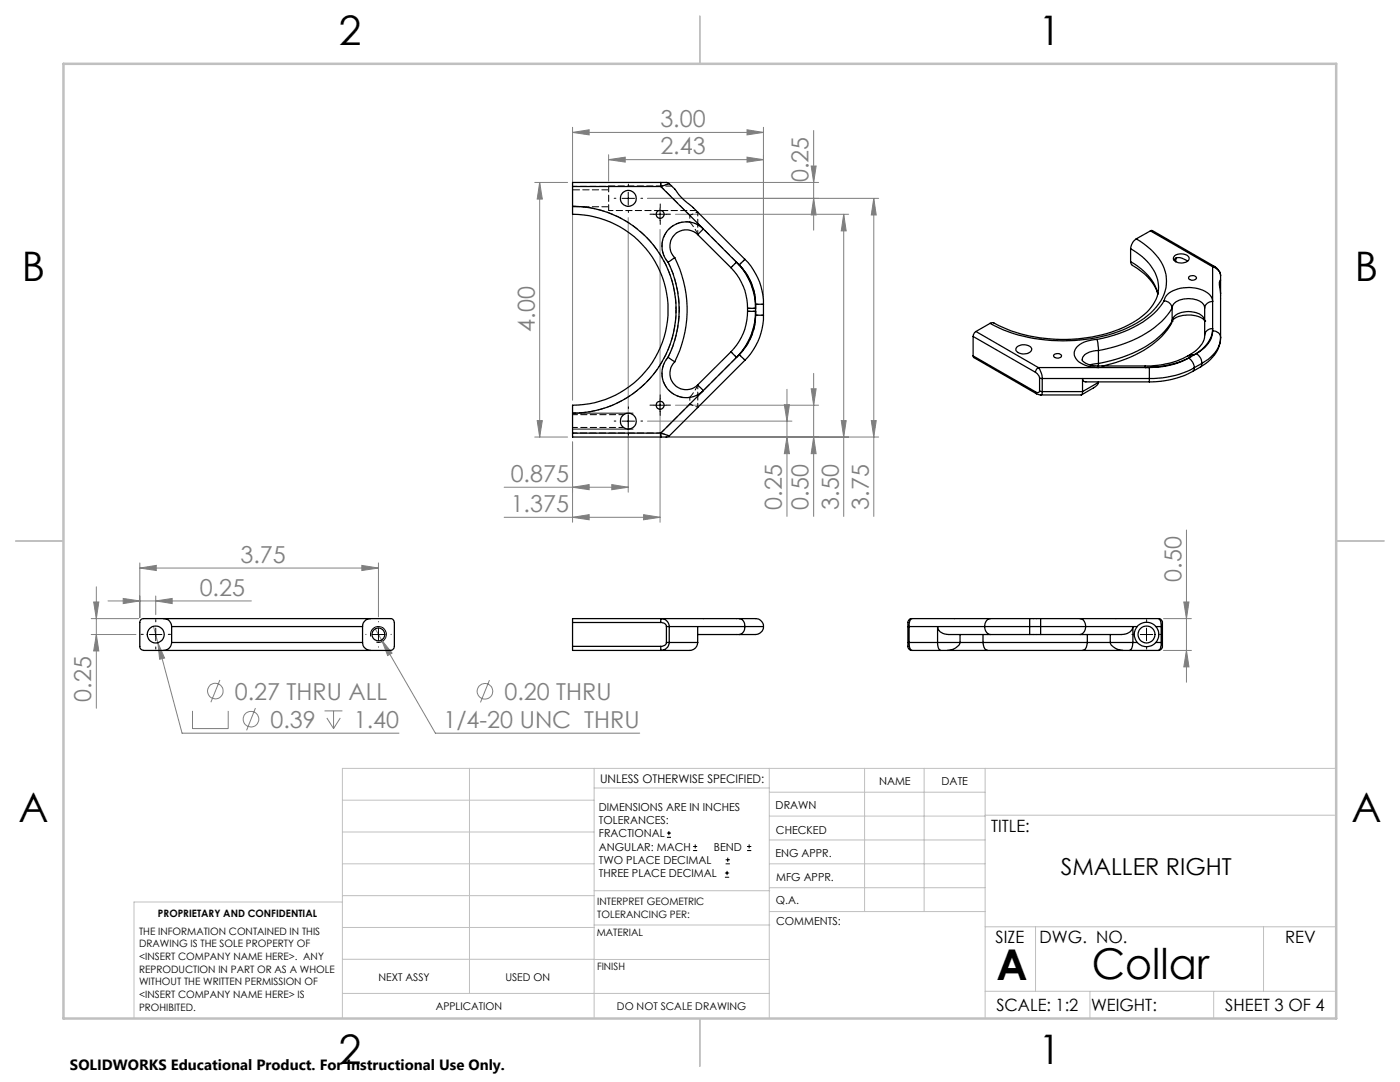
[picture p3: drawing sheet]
<svg xmlns="http://www.w3.org/2000/svg" width="279mm" height="216mm" viewBox="0 0 279 216" stroke-linecap="round" stroke-linejoin="round" font-family="sans-serif">
<g fill="none" stroke="#808080" stroke-width=".2">
<path d="M106.7 36.4h6.6M107.7 36.4l.5 3.3h-1zM107.7 36.4v50.8M114.3 26.4l3.3-.5v1zM114.3 25.4v54.5M114.3 26.4h38.1M121.5 31.9l3.3-.5v.9zM121.5 30.9v5.2M121.5 31.9h30.9M132.9 36.4h30.5M149.1 25.9l3.3 .5-3.3 .5zM149.1 31.4l3.3 .5-3.3 .4z"/>
<path d="M152.4 25.4v34.3M161.9 33.1h1l-.5 3.3zM162.4 39.6l.5 3.3h-1zM162.4 26v19.9M174.4 39.6l.5 3.3h-1zM174.4 39.6v63.4M175.4 39.6h-46.2M125.4 43.4v54.8M131.7 45.8v58.4M134.8 42.8h34.6M168.4 42.8l.5 3.3h-1zM168.4 42.8v60.2"/>
<path d="M157.1 77.7v25.3M161.9 77.6h1l-.5 3.3zM162.4 74.5v28.5M100.6 97.2h24.8M106.7 87.2h6.6M107.2 83.9h1l-.5 3.3zM114.3 97.2l3.3-.5v1zM114.3 88.2v16M122.1 96.7l3.3 .5-3.3 .5zM129.2 84h28.8M132.9 87.2h42.5M134.8 80.9h28.6"/>
<path d="M156.5 80.8h1.1l-.5 3.2zM157.1 87.2l.5 3.3h-1.1zM162.4 87.2l.5 3.3h-1zM167.9 83.9h1l-.5 3.3zM173.9 83.9h1l-.5 3.3zM19.2 117.1v24.2M21.6 119.9h28.6M24.6 119.4l3.3 .5-3.3 .5zM27.9 113.3l3.3-.5v1zM27.9 112.3v10.9M27.9 113.3h47.6M31.1 119.9l3.3-.5v1z"/>
<path d="M31.1 118.9v3.8M72.2 112.8l3.3 .5-3.3 .5zM75.5 112.3v10.8M100.6 103.2h31.1M114.3 103.2l3.3-.5v1zM128.4 102.7l3.3 .5-3.3 .5zM236.8 105.8v30.3M18.2 123.4h9.5M18.2 126.6h8.9M18.7 120.1h1l-.5 3.3zM19.2 126.6l.5 3.3h-1zM30.6 125l5.7 21.3h43.3"/>
<path d="M31.5 128.2l1.3 3.1-.9 .3zM43.9 135.7l-1.8 4.4M74.9 125.5l1.3 2.2M76.2 127.7l2 2.6-.8 .5zM76.2 127.7l10.7 18.6h40.8M97.7 135.7l-1.8 4.5M232.2 123.4h5.6M232.2 129.8h5.6M236.3 120.1h1l-.5 3.3zM236.8 129.8l.5 3.3h-1zM38.4 141.9v3.5h7.1v-3.5M51 141.3l-1.8 4.4"/>
<path d="M64.8 141.9h3.5M65.2 143.3l1.4 2.1M66.6 141.9v3.5M67.9 143.3l-1.3 2.1"/>
<circle cx="43" cy="137.9" r="1.55"/>
<circle cx="96.8" cy="137.9" r="1.56"/>
<circle cx="50.1" cy="143.5" r="1.55"/>
</g>
<g fill="none" stroke="#000" stroke-width=".2">
<path d="M124.1 39.6h2.5M125.4 38.3v2.6M130.5 42.8h2.5M131.7 41.5v2.5M131.7 79.6v2.5M114.3 82.4h12M114.3 85.6h12M124.1 84h2.5M125.4 82.8v2.5M130.5 80.9h2.5M29.8 126.6h2.5M31.1 125.3v2.5"/>
<path d="M74 127a1.59 1.59 0 0 1 1.4-2 1.59 1.59 0 0 1 1.7 1.7 1.59 1.59 0 0 1-2 1.4M74.3 126.6h2.5M75.5 125.3v2.5M227.6 126.6h2.4M228.8 125.3v2.5M133.1 167.1h.8M133.1 166.2h.8M133.5 165.8v.9M138.3 169.7h.8M138.3 168.9h.8M138.7 168.5v.8M144.7 175h.8"/>
<path d="M144.7 174.2h.8M144.8 172.4h.9M144.8 171.6h.9M145.1 173.8v.8M145.2 171.1v.9M149.1 169.7h.8M149.1 168.9h.8M149.5 168.5v.8"/>
</g>
<g fill="none" stroke="#000" stroke-width=".2" stroke-dasharray="15.2 1.3 1.3 1.3">
<path d="M122.9 39.6h-.3M125.4 37.1v-.4M127.9 39.6h.3M125.4 42.1v.3M130.5 42.7h-.8M131.8 41.5v-.8M131.8 44v.8M133 42.7h.8M131.8 79.6v-.8M122.9 84h-.3M125.4 81.5v-.3M125.4 86.5v.4"/>
<path d="M127.9 84h.3M130.5 80.8h-.8M131.8 82.1v.8M133 80.8h.8M28.6 126.6h-.4M31.1 124.1v-.5M31.1 129.1v.4M33.6 126.6h.4M73 126.6h.1M75.5 124.1h.1M75.5 129.1h.1M78 126.6h.1"/>
<path d="M226.3 126.6h-.4M228.8 124.1v-.5M228.8 129.1v.4M231.3 126.6h.5"/>
</g>
<g fill="none" stroke="#c0c0c0" stroke-width=".2">
<path d="M68.3 159.7h50.3M93.7 153.3v44.9M118.6 153.3v49.9M118.6 157.2h34.9M153.5 153.3v49.9M153.5 158.1h43.1M172.5 153.3v28.6M184.4 153.3v28.6M196.6 153.3v49.9M266.7 153.3h-198.4v49.9M68.3 178.7h50.3M68.3 172.4h50.3"/>
<path d="M68.3 166h50.3M68.3 180h-41.6v23.2M118.6 177.7h35M153.5 167.6h43.1M153.5 162.8h43.1M153.5 172.4h43.1M153.5 177.1h43.1M196.6 162.7h70.1M68.3 198.2h85.2M68.3 191.4l85.2 .1M68.3 185.1h50.3M118.6 184.6h35"/>
<path d="M153.6 181.9h43M196.6 197.8h70.1M196.6 184.9h70.1M206.7 184.9v12.9M217.5 197.8v5.4M242.2 197.8v5.4M252.2 184.9v12.9"/>
</g>
<path d="M139.7 3.2v9.5M3.1 107.9h9.6M266.7 107.9h9.5M139.7 203.2v9.6" fill="none" stroke="#c0c0c0" stroke-width=".25"/>
<path d="M12.7 12.7h254v190.5h-254z" fill="none" stroke="#c0c0c0" stroke-width=".5"/>
<g fill="#808080">
<path d="M149.1 31.4l3.3 .5-3.3 .4zM121.5 31.9l3.3-.5v.9z"/>
<path d="M114.3 26.4l3.3-.5v1zM149.1 25.9l3.3 .5-3.3 .5zM114.3 97.2l3.3-.5v1zM122.1 96.7l3.3 .5-3.3 .5zM114.3 103.2l3.3-.5v1zM128.4 102.7l3.3 .5-3.3 .5zM24.6 119.4l3.3 .5-3.3 .5zM31.1 119.9l3.3-.5v1zM27.9 113.3l3.3-.5v1zM72.2 112.8l3.3 .5-3.3 .5zM31.5 128.2l.4 3.4 .9-.3zM76.2 127.7l1.2 3.1 .8-.5z"/>
<path d="M162.4 87.2l.5 3.3h-1zM161.9 77.6h1l-.5 3.3zM157.1 87.2l.5 3.3h-1.1zM156.5 80.8h1.1l-.5 3.2zM167.9 83.9h1l-.5 3.3zM168.4 42.8l.5 3.3h-1zM173.9 83.9h1l-.5 3.3zM174.4 39.6l.5 3.3h-1z"/>
<path d="M161.9 33.1h1l-.5 3.3zM162.4 39.6l.5 3.3h-1zM107.7 36.4l.5 3.3h-1zM107.2 83.9h1l-.5 3.3zM236.3 120.1h1l-.5 3.3zM236.8 129.8l.5 3.3h-1zM18.7 120.1h1l-.5 3.3zM19.2 126.6l.5 3.3h-1z"/>
</g>
<g fill="none" stroke="#000" stroke-width=".25">
<path d="M114.3 37.2v4M114.3 37.2h17.6M131.9 36.4v.8M131.9 36.4h-17.6v.8M131.9 36.4h1.2l.5 .3M131.9 37.2l8.5 8.5M133.6 36.7l-1.7 .5M133.6 36.7l1.1 1a13.9 13.9 0 0 0 3.7 3.8l10.3 10.3M114.3 41.2a20.6 20.6 0 0 1 20.6 20.6 20.6 20.6 0 0 1-20.6 20.6M114.3 41.2v1.5a19.1 19.1 0 0 1 18.9 16.9 19.1 19.1 0 0 1-14.5 20.8l-2.2 .3-2.2 .2v1.5M133.3 52.3a21.4 21.4 0 0 1 0 19M134.7 51.4l-1.4 .9"/>
<path d="M134.7 51.4a23.1 23.1 0 0 1 0 20.8M139.2 46.8a3.2 3.2 0 0 0-4.5 0 3.2 3.2 0 0 0 0 4.6M139.2 46.8l6.7 6.6M140.4 45.7a4.8 4.8 0 0 0-6.8-.1 4.8 4.8 0 0 0-.3 6.7M140.4 45.7l-1.2 1.1M140.4 45.7l6.6 6.6M145.9 53.4a11.5 11.5 0 0 1 3.3 8.1M147 52.3l-1.1 1.1M147 52.3a12.8 12.8 0 0 1 3.8 9.2h-1.6M147 52.3l.5 .5M147.5 52.8a11.3 11.3 0 0 1 3.3 7.9M148.7 51.8l-1.2 1"/>
<path d="M148.7 51.8a12.6 12.6 0 0 1 3.7 8.9M225.6 49.6a9.7 9.7 0 0 1 5.6 7.5 7.2 7.2 0 0 1-3.4 6.1 26.6 26.6 0 0 1-17.1 4.5 30.3 30.3 0 0 1-12.7-3.3l-.4 .1M225.6 52.2l.2 .6a10.6 10.6 0 0 1 5.3 5.9M225.6 52.2a10.4 10.4 0 0 1 5.5 6.5M225.6 49.6v2.6M226.8 47.7a11.6 11.6 0 0 1 5.9 7.1 8.3 8.3 0 0 1-3 7.6 25.5 25.5 0 0 1-15.2 5.5 30.8 30.8 0 0 1-16.9-3.4M226.8 47.7a2.68 2.68 0 0 0-1.2 1.9M229.6 46.1l.4-.1 12.4 7.2M229.6 46.1l-2.8 1.6M229.6 46.1l12.4 7.1M234.3 51.9a1.5 1.5 0 0 1 2.2-.1l.5 .3M234.5 51a2.24 2.24 0 0 1 2.8 .3 1.02 1.02 0 0 1-1.2 1.2 1.63 1.63 0 0 1-1.9-1z"/>
<path d="M234.7 51.5l-.1 .7M237.2 55.3a.96 .96 0 0 1 1.6 .2 .92 .92 0 0 1-1.6-.1zM242 53.2a2.09 2.09 0 0 1 1.6 1.8M242 53.2v12.8M242.4 53.2a2.4 2.4 0 0 1 1.2 1.8M242.4 53.2h-.4M243.6 55.9l-.3 .5 .3 2.2v8.7M243.6 55.9v2.7M243.6 55v.9M133.3 71.3l1.4 .9M133.3 71.3a4.8 4.8 0 0 0 .3 6.7 4.8 4.8 0 0 0 6.8-.1l-1.2-1.1M134.7 72.2a3.2 3.2 0 0 0 0 4.6 3.2 3.2 0 0 0 4.5 0"/>
<path d="M145.9 70.2l-6.7 6.6M147.5 70.8l1.2 1.1M147.5 70.8l-15.6 15.6M148.7 71.9l-15.1 15.1M149.2 62.1h1.6a12.9 12.9 0 0 1-3.8 9.2l-1.1-1.1M149.2 62.1a11.3 11.3 0 0 1-3.3 8.1M149.2 61.5v.6M150.8 60.7h1.6M150.8 62.9h1.6M150.8 62.9a11.1 11.1 0 0 1-3.3 7.9M150.8 60.7v2.2M152.4 62.9a12.5 12.5 0 0 1-3.7 9"/>
<path d="M152.4 60.7v2.2M194.2 71l.2 .4 12.4 7.2M194.2 67.1l12.5 7.2M194.2 71l12.5 7.2M194.2 67.1v3.9M194.8 66.1l-.3 .3-.3 .7M194.8 66.1l12.4 7.2M197.6 64.5l-2.8 1.6M202.9 69.3a2.03 2.03 0 0 1 3 .3 1.84 1.84 0 0 1-2.9 .6l-.3-.3zM206.7 74.3l.7 .7 .1 .4M206.7 78.2l.1 .4M206.8 78.6l.9 .2"/>
<path d="M207.2 73.3a3.6 3.6 0 0 1 .8 2.2M207.2 73.3l-.4 .4-.1 .6M207.2 73.3h22.2M207.5 75.4l.5 .1M207.5 78a.45 .45 0 0 1-.4 .4 .45 .45 0 0 1-.4-.2M207.5 78l.5 .1M207.5 75.4v2.6M208 78.1v.5l-.3 .2M208 75.5h21.4M208 78.1h8M208 75.5v2.6M210.3 70.8a.96 .96 0 0 1 1.5 .2 .92 .92 0 0 1-1.5 0z"/>
<path d="M216 78.1v.4l-.2 .3h-8.1M218.9 67.7a5.2 5.2 0 0 0-4.3 1.9 2.18 2.18 0 0 0 1.4 3l1.5 .6 1.2 .1h.5v-.3M218.9 67.7l.3 2.3M219.2 70a3.2 3.2 0 0 0-3.2 1.6 .77 .77 0 0 0 .7 .9l1 .4 1.5 .1M219.2 76.3a1.43 1.43 0 0 1-1 1.1l-2.3 1.4M219.2 72.5v.5M219.2 72.5l-1.6 .3M219.2 73h9.4M219.2 70v2.5M219.2 76.2v.1M219.2 76.3l-3.2 1.8M229.4 73.3v2.2"/>
<path d="M229.4 76.2h-12.8l-.3-.1-.3-.6v2.6M229.4 75.5v.7M232.3 60a3.2 3.2 0 0 1 2.8-2.4 6.4 6.4 0 0 1 6.6 1.6l.3 .9a1.53 1.53 0 0 0-1.6 1.4M232.3 60a17.2 17.2 0 0 1-10 6.9l-3.4 .8M232.3 60a1.7 1.7 0 0 1 1.6 1.5M233.9 64.1a12.8 12.8 0 0 1-5.7 5.8 27.3 27.3 0 0 1-8.2 3.1M233.9 64.1a2.82 2.82 0 0 1 2.6-1.2 4.1 4.1 0 0 1 3.9 1.1v.1M233.9 64.1h.1M233.9 61.5a18.6 18.6 0 0 1-11.2 7.6l-3.5 .9M233.9 64.1a18.8 18.8 0 0 1-11.2 7.6l-3.5 .8M233.9 61.5a2.32 2.32 0 0 1 2.4-1.8 4.2 4.2 0 0 1 4 1.2l.1 .6M233.9 64.1a2.59 2.59 0 0 1 2.8-1.9 3.8 3.8 0 0 1 3.6 1.3l.1 .6"/>
<path d="M233.9 61.5v2.6M237 71a16.7 16.7 0 0 1-8.4 2M237 71h.3l.5 .1M237.2 71.4a2.42 2.42 0 0 1 1.1 2M237.2 71.4a15.8 15.8 0 0 1-7.8 1.9M237.4 70.8l.4-.1 .4 .2M237.4 70.8l-.4 .2M237.8 71.1a18.9 18.9 0 0 1-9.2 2.2v-.3M237.8 71.1l-.6 .3M238 74.1a17.7 17.7 0 0 1-8.6 2.1M238.2 70.9l-.4 .2M238.3 73.4a17.4 17.4 0 0 1-8.9 2.1"/>
<path d="M238.3 73.4v.4l-.3 .3M238.8 70.6a2.42 2.42 0 0 1 1.1 1.9M238.8 70.6l-.6 .3M239.6 73.2l-1.6 .9M239.9 72.5l-.3 .7M239.9 72.5l-1.6 .9M240.4 66.9a5.1 5.1 0 0 1-3 3.9M240.4 64.1h.1M240.4 66.9a1.47 1.47 0 0 1 1.6-1.3 6.3 6.3 0 0 1-3.8 5.3M240.4 61.5v5.4M242 66a5.6 5.6 0 0 1-3.2 4.6M242 66a1.41 1.41 0 0 1 1.6 1.3"/>
<path d="M243.6 67.3a6.9 6.9 0 0 1-4 5.9M243.6 67.3a6.1 6.1 0 0 1-3.7 5.2M114.3 86.4v.8h17.6M114.3 82.4v4M114.3 86.4h17.6M131.9 86.4l1.7 .6M131.9 86.4v.8M133.6 87a2.43 2.43 0 0 1-1.7 .2M32.7 123.4a1.57 1.57 0 0 1 1.6 1.6M32.7 123.4h-4a.73 .73 0 0 0-.8 .8v4.8a.78 .78 0 0 0 .8 .8h4M32.7 123.4h41.2M32.7 129.8h41.2"/>
<path d="M34.3 128.2a1.63 1.63 0 0 1-1.6 1.6M34.3 125h38.1M34.3 128.2h38.1M34.3 125v3.2M72.4 128.2a1.63 1.63 0 0 0 1.5 1.6M72.4 125v3.2M73.9 123.4a1.57 1.57 0 0 0-1.5 1.6M73.9 123.4h4a.78 .78 0 0 1 .8 .8v4.8a.85 .85 0 0 1-.8 .8h-4M114.3 129h17.6M114.3 124.2h17.6M114.3 124.2v4.8M131.9 124.2a.98 .98 0 0 1 1.1 .8"/>
<path d="M131.9 124.2v-.7a1.53 1.53 0 0 1 1.7 1.5M133 128.2a.95 .95 0 0 1-1.1 .8M133 128.2h.6M133 125h.6M133 125v3.2M133.6 128.2a1.53 1.53 0 0 1-1.7 1.5v-.7M133.6 125v3.2M133.6 128.2h5.6M133.6 125h15.1M139.2 128.2a1.62 1.62 0 0 1-1.5 1.6h-23.4v-.8M139.2 125v3.2M139.2 126.6h8.3"/>
<path d="M147.5 123.4h-33.2v.8M147.5 123.4a1.38 1.38 0 0 1 1.2 1.6M147.5 123.4h2.7a1.68 1.68 0 0 1 2.2 1.6M148.7 125a1.44 1.44 0 0 1-1.2 1.6M148.7 125h3.7M152.4 125a1.86 1.86 0 0 1-2.5 1.6h-2.4M181.2 128.2v.6a.87 .87 0 0 0 .8 1M181.2 128.2h.2M181.2 125h.2M181.2 125v3.2M181.4 128.2a1.54 1.54 0 0 0 .6 1.6M181.4 128.2h10.2"/>
<path d="M181.4 125h15.1M181.4 125v3.2M182 123.4a1.45 1.45 0 0 0-.6 1.6M182 123.4a1.05 1.05 0 0 0-.8 1.5v.1M182 129.8h7.1M182 123.4h15.6M189.1 129.8h8M191.6 128.2a2.56 2.56 0 0 1-2.5 1.6M191.6 128.2h4.6M191.6 126.6v1.6M196.2 128.2a1.5 1.5 0 0 0 .9 1.6M196.2 128.2h20.8"/>
<path d="M196.2 126.6v1.6M196.5 125h9M196.5 125a1.46 1.46 0 0 0 1.1 1.6M197.1 129.8h19M197.6 126.6h7.9M197.6 123.4a1.39 1.39 0 0 0-1.1 1.6M197.6 123.4h7.9M197.6 126.6h-8.3a2.04 2.04 0 0 1-2.2-1.6v3.2a1.56 1.56 0 0 0 .6 1.6M205.5 125v1.6M205.5 123.4v1.6M205.5 123.4h2.2M205.5 125h2.2"/>
<path d="M205.5 126.6h2.2M207.7 125h9M207.7 126.6h7.8M207.7 125v1.6M207.7 123.4v1.6M207.7 123.4h7.8M215.5 123.4a1.45 1.45 0 0 1 1.2 1.6M215.5 126.6h8.3a2.11 2.11 0 0 0 2.3-1.6v3.2a1.63 1.63 0 0 1-.7 1.6M215.5 123.4h15.7M216.1 129.8h8M216.7 125a1.53 1.53 0 0 1-1.2 1.6M216.7 125h10.2"/>
<path d="M217 128.2a1.5 1.5 0 0 1-.9 1.6M217 128.2h4.6M217 126.6v1.6M221.6 128.2a2.56 2.56 0 0 0 2.5 1.6M221.6 128.2h5.3M221.6 126.6v1.6M224.1 129.8h7.1M226.9 125a2.46 2.46 0 0 1 3.8 0M226.9 128.2a2.51 2.51 0 0 0 3.8 0M226.9 125a2.51 2.51 0 0 0 0 3.2M230.7 125a2.51 2.51 0 0 1 0 3.2M230.7 128.2h1"/>
<path d="M230.7 125h1M231.2 123.4a1.53 1.53 0 0 1 .5 1.6M231.2 123.4a1.04 1.04 0 0 1 .8 1.4v.2M231.7 128.2a1.63 1.63 0 0 1-.5 1.6M231.7 125h.3M231.7 128.2h.3M231.7 125v3.2M232 128.2a1.28 1.28 0 0 1-.8 1.6M232 125v3.2"/>
<circle cx="125.4" cy="39.6" r="1.58"/>
<circle cx="131.7" cy="42.8" r=".81"/>
<circle cx="125.4" cy="84" r="1.58"/>
<circle cx="131.7" cy="80.9" r=".81"/>
<circle cx="31.1" cy="126.6" r="1.68"/>
<circle cx="75.5" cy="126.6" r="1.28"/>
<circle cx="228.8" cy="126.6" r="1.69"/>
</g>
<path d="M121.5 37.1v4.9M139.3 46.8l-.8-1.5-.8-1M147.6 52.8a11.1 11.1 0 0 1 3.2 7.9M139.3 76.8l-.8 1.5-.8 1M150.8 62.9a11.1 11.1 0 0 1-3.2 7.8" fill="none" stroke="#000" stroke-width=".2" stroke-dasharray="1.3 .6" stroke-dashoffset=".1"/>
<path d="M121.5 37.9h-7.2M114.3 41.3h7.2M139.3 44.5l7.7 7.8M147 71.3l-7.7 7.7" fill="none" stroke="#000" stroke-width=".2" stroke-dasharray="1.3 .6" stroke-dashoffset="-.1"/>
<g fill="none" stroke="#000" stroke-width=".2" stroke-dasharray="1.3 .6" stroke-dashoffset=".4">
<path d="M114.3 37.2h17.6M131.9 36.4v.8M131.9 37.2l5.8 5.8M121.5 42h10M137.7 44.3a4.8 4.8 0 0 0-5 2.5 4.8 4.8 0 0 0 .6 5.5M147 52.3l.6 .5M133.3 71.3a4.8 4.8 0 0 0-.6 5.5 4.8 4.8 0 0 0 5 2.5M147.6 70.7l-.6 .6M150.8 60.7v.8M150.8 62.1v.8M131.9 87.2v-.8M131.9 86.4h-17.6"/>
<path d="M137.7 80.6l-5.8 5.8"/>
</g>
<path d="M147 52.3l-1.1 1.1M148.7 51.7l-1.1 1.1M147 71.3l-1.1-1.1M148.7 71.9l-1.1-1.2M150.8 61.5h-1.6M150.8 62.1h-1.6M152.4 60.7h-1.6M152.4 62.9h-1.6" fill="none" stroke="#000" stroke-width=".2" stroke-dasharray="1.3 .6" stroke-dashoffset=".8"/>
<path d="M139.3 42.3v2.2M139.3 44.5v2.3M139.3 76.8v2.2M139.3 79v2.3" fill="none" stroke="#000" stroke-width=".2" stroke-dasharray="1.3 .6" stroke-dashoffset=".5"/>
<path d="M133.3 52.3a21.3 21.3 0 0 1 0 19M147 71.3a13 13 0 0 0 3.8-9.2M150.8 61.5a13 13 0 0 0-3.8-9.2M114.3 85.3h10.2M124.5 82.7h-10.2" fill="none" stroke="#000" stroke-width=".2" stroke-dasharray="1.3 .6" stroke-dashoffset=".3"/>
<path d="M134.1 37.1h-12.6M132.1 42h6.9M150.8 61.5v.6" fill="none" stroke="#000" stroke-width=".2" stroke-dasharray="1.3 .6"/>
<path d="M137.7 43v1.3M137.7 79.3v1.3" fill="none" stroke="#000" stroke-width=".2" stroke-dasharray="1.3 .6" stroke-dashoffset=".7"/>
<path d="M131.9 37.2l1.7-.6M139.3 42.3l-1.6 .7M133.6 87l-1.7-.6M139.3 81.3l-1.6-.7" fill="none" stroke="#000" stroke-width=".2" stroke-dasharray="1.3 .6" stroke-dashoffset=".9"/>
<path d="M114.3 82.4a20.6 20.6 0 0 0 20.6-20.6 20.6 20.6 0 0 0-20.6-20.6" fill="none" stroke="#000" stroke-width=".2" stroke-dasharray="1.3 .6" stroke-dashoffset=".6"/>
<g font-size="8.5">
<text x="198.9" y="195.5">A</text>
<text x="217.9" y="195.4">Collar</text>
</g>
<g font-size="8.1">
<text x="67.6" y="8.9">2</text>
<text x="207.3" y="8.9">1</text>
<text x="4.4" y="56.1">B</text>
<text x="270.4" y="56.1">B</text>
<text x="3.7" y="164.1">A</text>
<text x="269.7" y="164.1">A</text>
<text x="67.6" y="212.4">2</text>
<text x="207.3" y="212.4">1</text>
</g>
<g font-size="4.7" fill="#808080">
<text x="131.8" y="25.4">3.00</text>
<text x="131.8" y="30.8">2.43</text>
<text x="161.4" y="36.4" transform="rotate(-90 161.4 36.4)">0.25</text>
<text x="106.7" y="66.2" transform="rotate(-90 106.7 66.2)">4.00</text>
<text x="101.9" y="96.2">0.875</text>
<text x="156.1" y="101.7" transform="rotate(-90 156.1 101.7)">0.25</text>
<text x="161.4" y="101.7" transform="rotate(-90 161.4 101.7)">0.50</text>
<text x="167.4" y="101.7" transform="rotate(-90 167.4 101.7)">3.50</text>
<text x="173.4" y="101.7" transform="rotate(-90 173.4 101.7)">3.75</text>
<text x="101.9" y="102.2">1.375</text>
<text x="48" y="112.3">3.75</text>
<text x="39.8" y="118.9">0.25</text>
<text x="235.8" y="116.1" transform="rotate(-90 235.8 116.1)">0.50</text>
<text x="18.2" y="140" transform="rotate(-90 18.2 140)">0.25</text>
<text x="46.9" y="139.6">0.27 THRU ALL</text>
<text x="100.7" y="139.6">0.20 THRU</text>
<text x="54" y="145.2">0.39</text>
<text x="70.6" y="145.2">1.40</text>
<text x="88.5" y="145.2">1/4-20 UNC THRU</text>
</g>
<text font-size="4.7" x="211.7" y="174.6">SMALLER RIGHT</text>
<g font-size="3.4">
<text x="197.8" y="166">TITLE:</text>
<text x="198.7" y="188.1">SIZE</text>
<text x="207.5" y="188.1">DWG. NO.</text>
<text x="256.5" y="188.2">REV</text>
<text x="198.8" y="201.7">SCALE: 1:2</text>
<text x="217.7" y="201.8">WEIGHT:</text>
<text x="244.5" y="201.7">SHEET 3 OF 4</text>
</g>
<text font-size="3" x="14" y="213.5">SOLIDWORKS Educational Product. For Instructional Use Only.</text>
<text font-size="2.4" x="119.8" y="156.2">UNLESS OTHERWISE SPECIFIED:</text>
<g font-size="2.2">
<text x="119.5" y="161.8">DIMENSIONS ARE IN INCHES</text>
<text x="154.8" y="161.4">DRAWN</text>
<text x="175.4" y="156.6">NAME</text>
<text x="187.9" y="156.7">DATE</text>
<text x="119.5" y="164.4">TOLERANCES:</text>
<text x="119.5" y="167.1">FRACTIONAL</text>
<text x="154.9" y="166.3">CHECKED</text>
<text x="119.5" y="169.7">ANGULAR: MACH</text>
<text x="119.5" y="172.4">TWO PLACE DECIMAL</text>
<text x="142.5" y="169.7">BEND</text>
<text x="154.8" y="171">ENG APPR.</text>
<text x="119.5" y="175">THREE PLACE DECIMAL</text>
<text x="154.9" y="175.7">MFG APPR.</text>
<text x="154.9" y="180.4">Q.A.</text>
<text x="154.9" y="184.6">COMMENTS:</text>
</g>
<g font-size="2.1">
<text x="75.5" y="195.7">NEXT ASSY</text>
<text x="100.9" y="195.7">USED ON</text>
<text x="86.9" y="201.5">APPLICATION</text>
<text x="123.1" y="201.6">DO NOT SCALE DRAWING</text>
</g>
<g font-size="2">
<text x="31.5" y="182.9">PROPRIETARY AND CONFIDENTIAL</text>
<text x="119.2" y="180.6">INTERPRET GEOMETRIC</text>
<text x="119.2" y="183.1">TOLERANCING PER:</text>
<text x="27.8" y="186.5">THE INFORMATION CONTAINED IN THIS</text>
<text x="27.8" y="189">DRAWING IS THE SOLE PROPERTY OF</text>
<text x="27.8" y="191.6">&lt;INSERT COMPANY NAME HERE&gt;. ANY</text>
<text x="119.1" y="186.7">MATERIAL</text>
<text x="27.8" y="194.1">REPRODUCTION IN PART OR AS A WHOLE</text>
<text x="27.8" y="196.6">WITHOUT THE WRITTEN PERMISSION OF</text>
<text x="119.1" y="193.5">FINISH</text>
<text x="27.8" y="199.1">&lt;INSERT COMPANY NAME HERE&gt; IS</text>
<text x="27.8" y="201.7">PROHIBITED.</text>
</g>
</svg>
